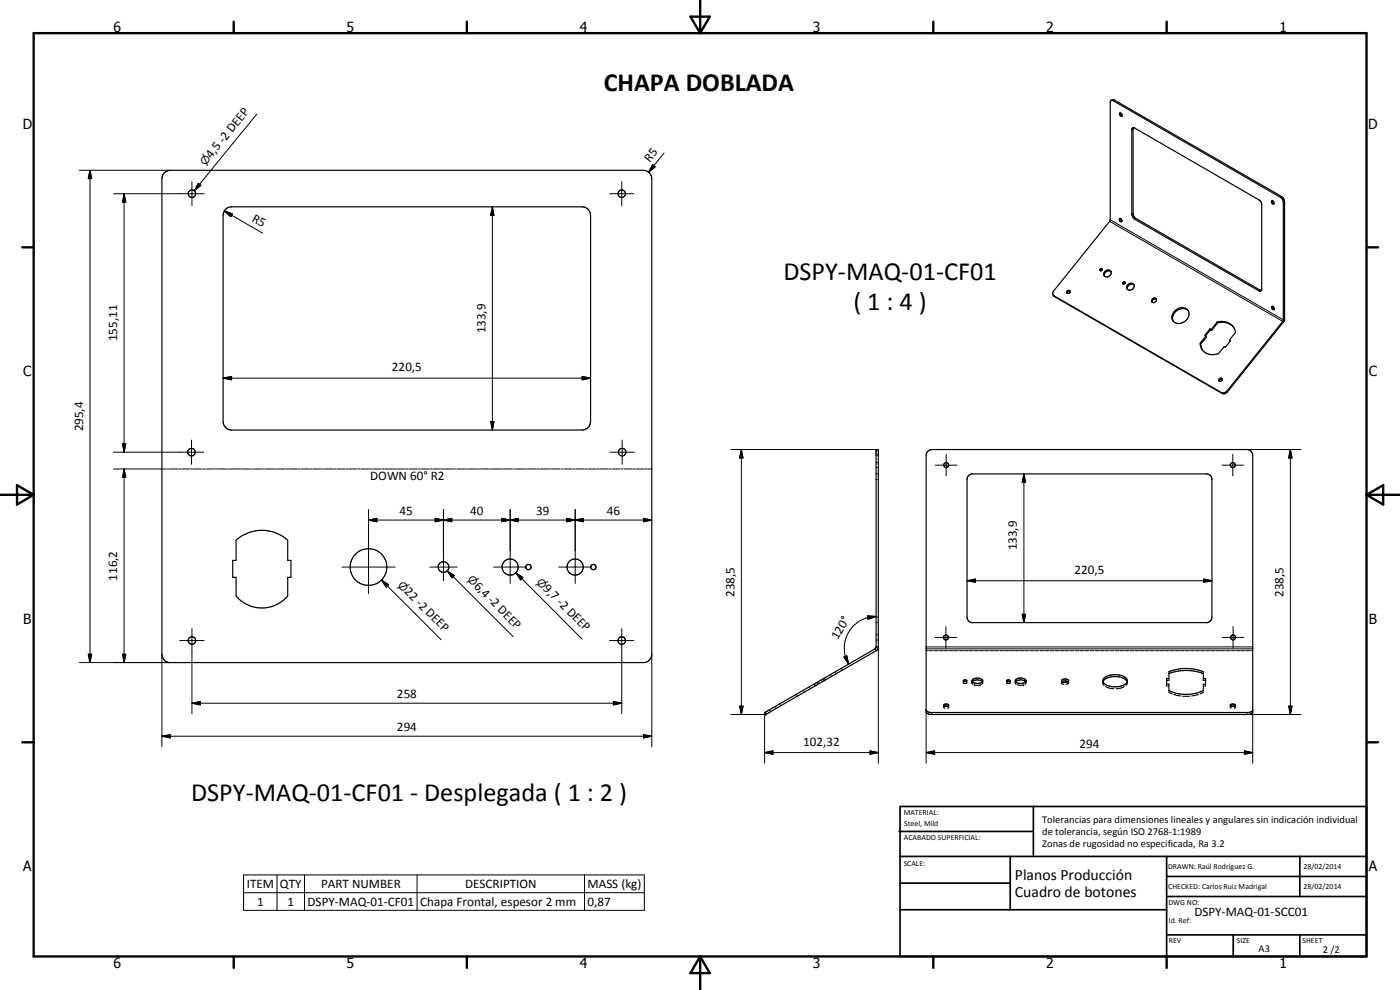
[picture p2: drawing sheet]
<svg xmlns="http://www.w3.org/2000/svg" width="420mm" height="297mm" viewBox="0 0 420 297" stroke-linecap="round" stroke-linejoin="round" font-family="sans-serif">
<g fill="none" stroke="#000" stroke-width=".35">
<path d="M333.3 30.2h.8l50.1 29 .8 .9 .1 36-16.9 21.2-.8 .6-.8-.1-50.3-29-.3-.5 .2-1 16.9-21zM333.4 30.1l.5-.2 .5 .1 50.2 29 .7 .9 .2 .6v35.6l-17.1 21.5a1.38 1.38 0 0 1-1.7 .4l-50.2-29-.4-.4M336 34a.51 .51 0 0 1 .7 .2 .51 .51 0 0 1-.2 .7l-.4-.3zM336.3 33.9l.5 .8M339.9 38.4h.7l37.7 22 .4 .9-.2 25.9-.2 .2-.5-.2-37.7-21.9-.4-1.1v-25.3zM340.1 38.3v26l.5 1 37.9 21.9M49 52.2l.7-.7 1.4-.4h142a2.59 2.59 0 0 1 2.5 2.5v142.7a2.57 2.57 0 0 1-2.1 2.5h-142.8a2.57 2.57 0 0 1-2.1-2.5v-142.7zM67.6 62.9l.8-.6 1.1-.2h105.2a2.51 2.51 0 0 1 2.5 2.5v61.9a2.59 2.59 0 0 1-2.5 2.5h-105.2a2.59 2.59 0 0 1-2.5-2.5v-61.9zM336 65.6a.55 .55 0 0 1 .6 .3 .55 .55 0 0 1-.1 .6l-.5-.4zM336.3 65.5l.1 .5 .3 .3M381.6 60.4a.57 .57 0 0 1 .6 .1 .57 .57 0 0 1 .1 .7l-.5-.1zM381.9 60.2l.5 .8"/>
<path d="M321.2 87.4h-.5l-.4 .6M330.1 80.7l.4-.1 .2 .5-.6 .1zM330.8 80.9h-.4l-.2 .3M331.5 81.5a1 1 0 0 1 1.5-.5 1 1 0 0 1 .3 1.5 1.03 1.03 0 0 1-1.3 .7 1.03 1.03 0 0 1-.7-1.3zM333.4 81.5a1.27 1.27 0 0 0-1.4 0 1.27 1.27 0 0 0-.5 1.3M337 84.7l.6-.1 .1 .3-.3 .3h-.4zM337.7 84.8l-.4 .1-.2 .3M338.4 85.5a1.05 1.05 0 0 1 1.8-.2 1.05 1.05 0 0 1-.7 1.7 .92 .92 0 0 1-1.2-.3 .92 .92 0 0 1 .1-1.2zM340.3 85.5a1.28 1.28 0 0 0-1.4 0 1.28 1.28 0 0 0-.5 1.3M345.7 89.8a.68 .68 0 0 1 1-.4 .68 .68 0 0 1 .2 1.1l-.4 .2a.6 .6 0 0 1-.8-.1 .6 .6 0 0 1 0-.8zM347 89.8a.87 .87 0 0 0-1.2 .9M352.5 93.3a2.38 2.38 0 0 1 2.4-1 2.38 2.38 0 0 1 1.9 1.6 2.92 2.92 0 0 1-1.6 2.8 2.92 2.92 0 0 1-3.2-.4l-.3-.6 .1-1z"/>
<path d="M356.6 93.3a2.87 2.87 0 0 0-3.4-.1 2.87 2.87 0 0 0-1.1 3.2M363.1 98.7l.4 .2M363.1 98.7l.2 .2M363.1 98.7l-1.5 1.9 .3 .2M363.3 98.9l.3 .2M363.3 98.9l-1.5 1.9M363.5 98.9l.1 .2M365.3 96.6l.2 .2M365.3 96.6a4.3 4.3 0 0 1 5.5 3.1l-1.8 2.3M365.3 96.6l-1.8 2.3M365.5 96.8a4.6 4.6 0 0 1 4.7 1.5M365.5 96.8l-1.9 2.3"/>
<path d="M381.7 91.9a.56 .56 0 0 1 .6 .4 .56 .56 0 0 1-.1 .6l-.5-.4zM382 91.9l.4 .8M360.2 103l.2 .2M360.4 103.2l.5 1.9M361.9 100.8l.2 .3-1.7 2.1M361.9 100.8l-1.7 2.2M366.8 113.7a.55 .55 0 0 0-.8-.1 .55 .55 0 0 0-.1 .7M366.8 113.7l-.1 .5-.8 .1M366.8 113.7a.61 .61 0 0 0-.9 .6M369 102l.2 .4M369 102l.3 .2-1.6 2-.3-.2-1.7 2.1a3.7 3.7 0 0 1-5.5-3.1M262.9 134.9h.7l-.1 59.7-.3 .5-33.4 19.3-.2-.7 33-19 .3-.4z"/>
<path d="M278.3 135.5l1.3-.6h94.7a1.8 1.8 0 0 1 1.7 1.4v77.4l-.3 .3-1.1 .4h-95.3a1.3 1.3 0 0 1-1.4-.9v-76.9zM290.8 142.6l.8-.4h70.8a1.7 1.7 0 0 1 1.3 1.6v41.4a1.7 1.7 0 0 1-1.3 1.6h-70.8l-.6-.2-.8-1.2v-41.8zM70.9 162.1a11.6 11.6 0 0 1 15.4 0v6h1v5.1h-1v5.6a10.1 10.1 0 0 1-15.4 0v-5.6h-1.1v-5.1h1.1zM229.5 213.8h.1M277.9 213l.4 .5 1 .3h95.3l1-.3 .4-.4M283.5 211.9l-.2-.2a.74 .74 0 0 1 .7-.5 .74 .74 0 0 1 .7 .5l-.3 .2M283.5 211.9h.9M289.1 204.2l1-.1a.5 .5 0 0 1-.5 .4 .5 .5 0 0 1-.5-.3zM291.8 204.5a2.46 2.46 0 0 1 3 0M291.8 203.9a2.13 2.13 0 0 1 3.1 .3 1.98 1.98 0 0 1-3.2 0zM302.2 204.1l1 .1a.58 .58 0 0 1-.5 .3 .58 .58 0 0 1-.6-.3zM304.8 204.5a2.46 2.46 0 0 1 3 0"/>
<path d="M304.8 203.9a2.2 2.2 0 0 1 3.1 .3 1.93 1.93 0 0 1-3.2 0zM318.7 204.5l.8-.2 1 .2M318.8 203.9l.2-.1a1.11 1.11 0 0 1 1.7 .6l-.5 .3h-1.1l-.5-.3zM331 204.5a4.8 4.8 0 0 1 5.5-1.3l1.3 .7 .5 .6M331.3 203.5a5.6 5.6 0 0 1 6.8 .2 1.41 1.41 0 0 1-1.1 2 5.4 5.4 0 0 1-6-1.1zM350.1 204.1h.7v-2.6a14.1 14.1 0 0 1 10.3 0v2.6h.7M350.8 202.1a14.1 14.1 0 0 1 10.3 0M350.8 203.6h-.7v1.7h.7v1.8a9.3 9.3 0 0 0 4.2 1.2h1.9a9.3 9.3 0 0 0 4.2-1.2v-1.8h.7v-1.7h-.7M369.5 211.9l-.3-.3a.8 .8 0 0 1 .8-.4 .8 .8 0 0 1 .7 .5l-.3 .2M369.5 211.9h.9"/>
<circle cx="57.6" cy="58.1" r="1.12"/>
<circle cx="186.6" cy="58.1" r="1.11"/>
<circle cx="320.6" cy="87.6" r=".49"/>
<circle cx="57.5" cy="135.7" r="1.13"/>
<circle cx="186.7" cy="135.7" r="1.12"/>
<circle cx="284" cy="139.5" r=".75"/>
<circle cx="370" cy="139.5" r=".76"/>
<circle cx="110.6" cy="170.1" r="5.5"/>
<circle cx="133.1" cy="170.1" r="1.6"/>
<circle cx="153.1" cy="170.1" r="2.42"/>
<circle cx="158.6" cy="170.1" r=".8"/>
<circle cx="172.6" cy="170.1" r="2.42"/>
<circle cx="178.1" cy="170.1" r=".8"/>
<circle cx="57.6" cy="192.2" r="1.13"/>
<circle cx="186.6" cy="192.2" r="1.13"/>
<circle cx="283.9" cy="191.2" r=".75"/>
<circle cx="370" cy="191.3" r=".76"/>
</g>
<g fill="none" stroke="#000" stroke-width=".3">
<path d="M77.1 34.2l-18.8 23M334.4 30l-.3 .2M340.1 38.7l-.4 .2M23.8 51.1h27.3M27 51.1l.5 2.5h-1zM27 51.1v147.7M34.1 58.1h27.1M37.2 58.1l.5 2.5h-.9zM37.2 58.1v77.6M57.6 54.5v7.2M59.5 55l.8 .6-2 1.6zM183 58.1h7.2"/>
<path d="M186.6 54.5v7.2M195.9 49.4l.7 .6-2 1.7zM199.3 45.9l-4.7 5.8M384.6 59l-.4 .2M67.3 63.3l2.4 .8-.5 .9zM67.3 63.3l11.5 6.6M69.5 64.6h.1M147.8 62.1l.4 2.5h-.9zM147.8 62.1v66.9M333 66.4l52.1 30.3M333.2 66l51.9 30 .4-.2M340.1 64l-.4 .2"/>
<path d="M340.9 65.6l-.3 .2M385.5 60.5l-.4 .2M316.3 88.8l.2 .2M378.2 87l-.4 .2M67 113.5l2.5-.6v1.1zM67 113.5h110.2M174.7 112.9l2.5 .6-2.5 .5zM366.6 117.8l.1 .2M368.2 117.3l.2 .3M34.1 135.7h27M36.8 133.2h.9l-.5 2.5zM57.5 132v7.3"/>
<path d="M147.3 126.5h.9l-.4 2.5zM183.1 135.7h7.3M186.7 132v7.3M219.3 134.9h43.6M222.5 134.9l.5 2.5h-1zM222.5 134.9v79.5M262.9 136.6h.7M262.9 138.8h.3M263.3 138.8h.3M280.7 139.6h6.5M284 136.3v6.5M366.7 139.6h6.5"/>
<path d="M370 136.3v6.5M374.3 134.9h16.1M387.3 134.9l.5 2.5h-1.1zM387.3 134.9v79.5M34.1 140.7h15.7M37.2 140.7l.5 2.5h-.9zM37.2 140.7v58.1M50.1 140.7h.6M51 140.7h2.4M53.7 140.7h.6M54.6 140.7h2.4M57.3 140.7h.6"/>
<path d="M58.2 140.7h2.3M60.9 140.7h.6M61.8 140.7h2.3M64.4 140.7h.7M65.3 140.7h2.4M68 140.7h.6M68.9 140.7h2.4M71.6 140.7h.6M72.5 140.7h2.4M75.2 140.7h.6M76.1 140.7h2.4M78.8 140.7h.6"/>
<path d="M79.7 140.7h2.4M82.4 140.7h.6M83.3 140.7h2.3M85.9 140.7h.7M86.8 140.7h2.4M89.5 140.7h.6M90.5 140.7h2.3M93.1 140.7h.6M94 140.7h2.4M96.7 140.7h.6M97.6 140.7h2.4M100.3 140.7h.6"/>
<path d="M101.2 140.7h2.4M103.9 140.7h.6M104.8 140.7h2.3M107.5 140.7h.6M108.4 140.7h2.3M110.6 156l2.5-.5v1zM110.6 152.9v25.2M110.6 156h85M111 140.7h.7M111.9 140.7h2.4M114.6 140.7h.6M115.5 140.7h2.4"/>
<path d="M118.2 140.7h.6M119.1 140.7h2.4M121.8 140.7h.6M122.7 140.7h2.4M125.4 140.7h.6M126.3 140.7h2.4M129 140.7h.6M129.9 140.7h2.3M130.6 155.5l2.5 .5-2.5 .5zM130.6 155.5l5 1v-1l-5 1zM132.5 140.7h.7M133.1 156l2.5-.5v1z"/>
<path d="M133.1 152.9v21.3M133.4 140.7h2.4M136.1 140.7h.6M137.1 140.7h2.3M139.7 140.7h.6M140.6 140.7h2.4M143.3 140.7h.6M144.2 140.7h2.4M146.9 140.7h.6M147.8 140.7h2.4M150.5 140.7h.6M150.6 155.5l2.5 .5-2.5 .5z"/>
<path d="M151.4 140.7h2.3M153.1 156l2.5-.5v1zM153.1 152.9v22.1M154.1 140.7h.6M155 140.7h2.3M157.6 140.7h.7M158.5 140.7h2.4M161.2 140.7h.6M162.1 140.7h2.4M164.8 140.7h.6M165.7 140.7h2.4M168.4 140.7h.6"/>
<path d="M169.3 140.7h2.4M170.1 155.5l2.5 .5-2.5 .5zM172 140.7h.6M172.6 156l2.5-.5v1zM172.6 152.9v22.1M172.9 140.7h2.4M175.6 140.7h.6M176.5 140.7h2.3M179.1 140.7h.7M180 140.7h2.4M182.7 140.7h.6M183.7 140.7h2.3"/>
<path d="M186.3 140.7h.6M187.2 140.7h2.4M189.9 140.7h.6M190.8 140.7h2.4M193.1 155.5l2.5 .5-2.5 .5zM193.5 140.7h.6M194.4 140.7h1.2M262.9 143.8h.3M262.9 142.2h.3M262.9 140.3h.3M263.3 143.8h.3M263.3 142.2h.3"/>
<path d="M263.3 140.3h.3M307.3 142.2l.5 2.5h-1zM307.3 142.2v44.6M102.6 170.1h16M114.5 174l2.1 1.4-.7 .7zM114.5 174l17.9 17.9M129 170.1h8.2M134.2 171.3l2.1 1.4-.6 .7zM134.2 171.3l19.8 19.7M148.2 170.1h9.8M154.8 171.8l2.1 1.5-.7 .7zM154.8 171.8l19.9 20"/>
<path d="M167.7 170.1h9.8M290.2 174.2l2.5-.5v1zM290.2 174.2h73.5M361.2 173.7l2.5 .5-2.5 .5zM23.8 198.8h27.3M26.5 196.3h1l-.5 2.5zM36.8 196.3h.9l-.5 2.5zM48.6 196.3v27.8M54 192.2h7.2M57.6 188.6v25.6M183 192.2h7.2M186.6 188.6v25.6"/>
<path d="M195.6 196.3v27.8M253.3 197.1l.9-.3 .5 2.5zM260.4 184.8l2.5 .2-2.4 .8zM262.6 194.7l.3 .5M262.9 185.2h.3M262.9 186.8h.3M262.9 194.1h.7v34.9M262.9 192h.3M262.9 190.5h.3M262.9 185a9.5 9.5 0 0 0-9.1 6.8l-.4 2.9a8.7 8.7 0 0 0 1.3 4.6M263.3 185.2h.3M263.3 186.8h.3"/>
<path d="M263.3 192h.3M263.3 190.5h.3M277.9 194.1h98.1M277.9 195.2h.7M277.9 194.7h98.1M278.9 195.2h1.2M280.4 195.2h1.2M280.6 191.3h6.5M281.9 195.2h1.2M283.4 195.2h1.2M283.9 188v6.5M284.9 195.2h1.2"/>
<path d="M286.4 195.2h1.2M287.9 195.2h1.2M289.4 195.2h1.2M290.9 195.2h1.2M292.4 195.2h1.3M294 195.2h1.2M295.5 195.2h1.2M297 195.2h1.2M298.5 195.2h1.2M300 195.2h1.2M301.5 195.2h1.2M303 195.2h1.2"/>
<path d="M304.5 195.2h1.2M306 195.2h1.2M306.8 184.3h1l-.5 2.5zM307.5 195.2h1.2M309 195.2h1.2M310.5 195.2h1.2M312.1 195.2h1.2M313.6 195.2h1.1M315 195.2h1.3M316.6 195.2h1.2M318.1 195.2h1.2M319.6 195.2h1.2"/>
<path d="M321.1 195.2h1.2M322.6 195.2h1.2M324.1 195.2h1.2M325.6 195.2h1.2M327.1 195.2h1.2M328.6 195.2h1.2M330.1 195.2h1.2M331.6 195.2h1.3M333.2 195.2h1.1M334.7 195.2h1.2M336.2 195.2h1.2M337.7 195.2h1.2"/>
<path d="M339.2 195.2h1.2M340.7 195.2h1.2M342.2 195.2h1.2M343.7 195.2h1.2M345.2 195.2h1.2M346.7 195.2h1.2M348.2 195.2h1.3M349.7 195.2h1.2M351.2 195.2h1.3M352.8 195.2h1.2M354.3 195.2h1.2M355.8 195.2h1.1"/>
<path d="M357.3 195.2h1.2M358.8 195.2h1.2M360.3 195.2h1.2M361.8 195.2h1.2M363.3 195.2h1.2M364.8 195.2h1.2M366.3 195.2h1.2M366.8 191.3h6.5M367.8 195.2h1.2M369.3 195.2h1.2M370.1 188v6.5M370.9 195.2h1.2"/>
<path d="M372.4 195.2h1.1M373.8 195.2h1.3M375.4 195.2h.6M57.6 211l2.5-.5v1zM57.6 211h129M184.1 210.5l2.5 .5-2.5 .5zM219.3 214.4h10.5M222 211.9h1l-.5 2.5zM229.5 213.8v15.2M230.9 213l.4 .5M232.7 212l.1 .2M232.9 212.3l.1 .3"/>
<path d="M234 211.2l.1 .2M234.2 211.6l.1 .2M239 208.3v.2M239.2 208.7l.1 .2M241 207.1l.1 .2M241.2 207.5l.2 .2M242.9 206.1l.1 .2M243.1 206.5l.1 .2M244.3 205.3l.1 .2M244.5 205.7l.1 .2M244.6 205.1l.2 .1M244.9 205.4l.1 .3"/>
<path d="M245.1 204.8l.1 .2M245.3 205.1l.1 .3M245.6 204.5l.1 .2M245.8 204.9l.1 .2M246.5 204l.1 .2M246.7 204.4l.1 .2M247 203.7l.1 .2M247.2 204.1l.1 .2M247.2 203.6l.1 .2M247.4 204l.2 .1M247.4 203.5l.2 .1M247.7 203.8l.1 .2"/>
<path d="M249.2 202.4l.1 .2M249.5 202.8v.2M250.7 201.5l.1 .3M250.9 202l.1 .1M252.4 200.6l.1 .2M252.6 201l.1 .2M277.9 213v16M279.6 213.8v.6M283.2 211.6v.2M283.5 211.9l-.3 .4 .3 .2M284.4 211.9l.3 .2-.3 .4M284.7 211.6v.2"/>
<path d="M284.7 212v.2M289.1 204.3v.2M289.1 204.6v.3M289.2 204.6l-.1 .3 .4 .2 .6-.1v-.4M290.1 204.6v.1M290.1 204.3v.2M291.7 204.9l.3 .4M291.7 204.3v.2M291.7 204.6v.3M291.8 204.5l-.1 .4M292.4 205.5h.1M292.4 205.5l.9 .2 .9-.2"/>
<path d="M294.2 205.5h.1M294.8 204.5l.1 .2M294.9 204.6l-.3 .7M294.9 204.3v.2M302.1 204.3v.2M302.1 204.6v.3M302.2 204.6l-.1 .2M303.1 204.6l.1 .2M303.2 204.6a.58 .58 0 0 1-.5 .5 .58 .58 0 0 1-.6-.3M303.2 204.3v.2M304.7 204.3v.2M304.7 204.6v.4l.3 .3"/>
<path d="M304.8 204.5l-.1 .2M305.4 205.5l.9 .2 .9-.2M307.2 205.5h.1M307.8 204.5l.1 .4M307.9 204.9l-.3 .4M307.9 204.3v.2M307.9 204.6v.3M318.6 204.3v.2M318.6 204.6l.2 .5 .5 .3M318.7 204.5l-.1 .3M320.5 204.5l.2 .3M320.7 204.6l-.2 .5-.6 .3"/>
<path d="M320.7 204.3v.2M331 204.3v.2M331 204.6v.6l.4 .5M331 204.5v.3M331.9 206l1.1 .5 1.3 .2M337.4 206l-1.2 .5-1.3 .2M338.3 204.3l-.1 .9-.3 .5M350.1 205.7l.2 .2M350.1 205.3v.2M350.6 205.9h.2M350.8 207.5v.2l1 .5M350.8 207.1v.2"/>
<path d="M352.2 208.4l2.2 .4M354.9 208.9h2.1M359.7 208.4l-2.1 .4M361.1 205.9h.2M361.1 207.5v.2l-.9 .5M361.1 207.1v.2M361.8 205.7l-.2 .2M361.8 205.3v.2M369.2 211.6v.2M369.2 212l.3 .5M369.5 211.9l-.3 .2M370.4 211.9l.3 .2-.3 .4"/>
<path d="M370.7 211.6v.2M370.7 212v.2M374.3 213.8v.6h16.1M376 213v16M386.7 211.9h1.1l-.5 2.5zM48.6 220.9l2.5-.5v1zM48.6 220.9h147M193.1 220.4l2.5 .5-2.5 .5zM229.5 225.8l2.5-.5v1zM229.5 225.8h34.1M261.1 225.3l2.5 .5-2.5 .5zM277.9 225.8l2.6-.5v1z"/>
<path d="M277.9 225.8h98.1M373.5 225.3l2.5 .5-2.5 .5zM73.1 262.5h120.3v10.6h-120.3zM73.1 267.8h120.3M83.1 262.5v10.6M91.4 262.5v10.6M125.2 262.5v10.6M175.4 262.5v10.6"/>
</g>
<circle cx="229.8" cy="214.4" r=".18" fill="#000"/>
<g fill="none" stroke="#000" stroke-width=".71">
<path d="M10.1 9.9h400v277.1h-400zM70.1 6.5v3.4M140.1 6.5v3.4M207.2 5h5.8l-2.9 4.9zM210.1 0v9.9M280.1 6.5v3.4M350.1 6.5v3.4M6.7 74.2h3.4M410.1 74.2h3.5M.1 148.5h10M5.1 145.6l5 2.9-5 2.9zM410.1 148.5h10"/>
<path d="M410.1 148.5l5-2.9v5.8zM6.7 222.7h3.4M410.1 222.7h3.5M70.1 287v3.4M140.1 287v3.4M210.1 287v10M210.1 287l2.9 5h-5.8zM280.1 287v3.4M350.1 287v3.4"/>
</g>
<g fill="none" stroke="#000" stroke-width=".51">
<path d="M269.8 249.5h40.3M270.1 242h140v45h-140zM270.1 257h140M303.2 257v16M310.1 242v15M350.1 257v30M390.1 257v12M270.1 265h33.1M270.1 273h80M350.1 269h60M350.1 263h60M350.1 280.5h60"/>
<path d="M370.1 280.5v6.5M390.1 280.5v6.5"/>
</g>
<g fill="#000">
<path d="M27 51.1l.5 2.5h-1zM59.5 55l.8 .6-2 1.6zM195.9 49.4l.7 .6-2 1.7zM37.2 58.1l.5 2.5h-.9zM67.3 63.3l2.4 .8-.5 .9zM147.8 62.1l.4 2.5h-.9zM67 113.5l2.5-.6v1.1zM174.7 112.9l2.5 .6-2.5 .5zM36.8 133.2h.9l-.5 2.5zM147.3 126.5h.9l-.4 2.5zM222.5 134.9l.5 2.5h-1zM387.3 134.9l.5 2.5h-1.1z"/>
<path d="M37.2 140.7l.5 2.5h-.9zM110.6 156l2.5-.5v1zM130.6 155.5l2.5 .5-2.5 .5zM133.1 156l2.5-.5v1zM150.6 155.5l2.5 .5-2.5 .5zM153.1 156l2.5-.5v1zM170.1 155.5l2.5 .5-2.5 .5zM172.6 156l2.5-.5v1zM193.1 155.5l2.5 .5-2.5 .5zM307.3 142.2l.5 2.5h-1zM114.5 174l2.1 1.4-.7 .7zM134.2 171.3l2.1 1.4-.6 .7z"/>
<path d="M154.8 171.8l2.1 1.5-.7 .7zM290.2 174.2l2.5-.5v1zM361.2 173.7l2.5 .5-2.5 .5zM26.5 196.3h1l-.5 2.5zM36.8 196.3h.9l-.5 2.5zM253.3 197.1l.9-.3 .5 2.5zM260.4 184.8l2.5 .2-2.4 .8zM306.8 184.3h1l-.5 2.5zM57.6 211l2.5-.5v1zM184.1 210.5l2.5 .5-2.5 .5zM222 211.9h1l-.5 2.5zM386.7 211.9h1.1l-.5 2.5z"/>
<path d="M48.6 220.9l2.5-.5v1zM193.1 220.4l2.5 .5-2.5 .5zM229.5 225.8l2.5-.5v1zM261.1 225.3l2.5 .5-2.5 .5zM277.9 225.8l2.6-.5v1zM373.5 225.3l2.5 .5-2.5 .5z"/>
</g>
<g font-size="7.9">
<text x="181.2" y="27.4">CHAPA DOBLADA</text>
<text x="235.1" y="84.2">DSPY-MAQ-01-CF01</text>
<text x="256.1" y="93.1">( 1 : 4 )</text>
<text x="57.4" y="240.3">DSPY-MAQ-01-CF01 - Desplegada ( 1 : 2 )</text>
</g>
<g font-size="4.7">
<text x="304.6" y="263.9">Planos Producción</text>
<text x="304.6" y="269.3">Cuadro de botones</text>
</g>
<g font-size="4.2">
<text x="34" y="9.6">6</text>
<text x="104" y="9.6">5</text>
<text x="174" y="9.6">4</text>
<text x="244" y="9.6">3</text>
<text x="314" y="9.6">2</text>
<text x="384" y="9.6">1</text>
<text x="6.8" y="38.7">D</text>
<text x="410.6" y="38.7">D</text>
<text x="7" y="112.9">C</text>
<text x="410.8" y="112.9">C</text>
<text x="7" y="187.1">B</text>
<text x="410.8" y="187.1">B</text>
<text x="7" y="261.4">A</text>
<text x="410.8" y="261.4">A</text>
<text x="34" y="290.4">6</text>
<text x="104" y="290.4">5</text>
<text x="174" y="290.4">4</text>
<text x="244" y="290.4">3</text>
<text x="314" y="290.4">2</text>
<text x="384" y="290.4">1</text>
</g>
<g font-size="3.9">
<text x="63.4" y="47.7" transform="rotate(-51 63.4 47.7)">4,5 -2 DEEP</text>
<text x="195" y="48.8" transform="rotate(-51 195 48.8)">R5</text>
<text x="75.4" y="66.2" transform="rotate(30 75.4 66.2)">R5</text>
<text x="145.7" y="100" transform="rotate(-90 145.7 100)">133,9</text>
<text x="35.2" y="102.4" transform="rotate(-90 35.2 102.4)">155,11</text>
<text x="117.6" y="111.4">220,5</text>
<text x="25" y="129.5" transform="rotate(-90 25 129.5)">295,4</text>
<text x="111.1" y="144.1">DOWN 60° R2</text>
<text x="119.9" y="154.5">45</text>
<text x="141.1" y="154.5">40</text>
<text x="160.9" y="154.5">39</text>
<text x="182.1" y="154.5">46</text>
<text x="305.2" y="165.1" transform="rotate(-90 305.2 165.1)">133,9</text>
<text x="322.5" y="172.1">220,5</text>
<text x="35.2" y="174.2" transform="rotate(-90 35.2 174.2)">116,2</text>
<text x="121.2" y="177.7" transform="rotate(45 121.2 177.7)">22 -2 DEEP</text>
<text x="142.1" y="176.1" transform="rotate(45 142.1 176.1)">6,4 -2 DEEP</text>
<text x="162.8" y="176.8" transform="rotate(45 162.8 176.8)">9,7 -2 DEEP</text>
<text x="220.4" y="179.1" transform="rotate(-90 220.4 179.1)">238,5</text>
<text x="385.2" y="179.1" transform="rotate(-90 385.2 179.1)">238,5</text>
<text x="251.5" y="192.2" transform="rotate(-60 251.5 192.2)">120°</text>
<text x="119.1" y="209.5">258</text>
<text x="119.1" y="219.4">294</text>
<text x="241.1" y="223.7">102,32</text>
<text x="324" y="224.3">294</text>
<text x="74" y="266.4">ITEM</text>
<text x="84" y="266.4">QTY</text>
<text x="96.4" y="266.4">PART NUMBER</text>
<text x="139.6" y="266.4">DESCRIPTION</text>
<text x="176.3" y="266.6">MASS (kg)</text>
<text x="77.2" y="271.8">1</text>
<text x="86.3" y="271.8">1</text>
<text x="92.3" y="271.8">DSPY-MAQ-01-CF01</text>
<text x="126.1" y="271.8">Chapa Frontal, espesor 2 mm</text>
<text x="176.3" y="271.8">0,87</text>
<text x="358.5" y="275">DSPY-MAQ-01-SCC01</text>
</g>
<g font-size="3.3">
<text x="61.7" y="49.8" transform="rotate(-51 61.7 49.8)">n</text>
<text x="119.2" y="175.7" transform="rotate(45 119.2 175.7)">n</text>
<text x="140.1" y="174.1" transform="rotate(45 140.1 174.1)">n</text>
<text x="160.9" y="174.8" transform="rotate(45 160.9 174.8)">n</text>
</g>
<g font-size="3.1">
<text x="312.7" y="246.8">Tolerancias para dimensiones lineales y angulares sin indicación individual</text>
<text x="312.7" y="250.4">de tolerancia, según ISO 2768-1:1989</text>
<text x="312.7" y="254">Zonas de rugosidad no especificada, Ra 3.2</text>
<text x="377.7" y="285.6">A3</text>
<text x="397" y="285.9">2 /2</text>
</g>
<g font-size="2.4">
<text x="271.2" y="244.4">MATERIAL:</text>
<text x="271.3" y="252">ACABADO SUPERFICIAL:</text>
<text x="271.4" y="247.9">Steel, Mild</text>
<text x="271.2" y="259.7">SCALE:</text>
<text x="350.6" y="260.8">DRAWN: Raúl Rodríguez G.</text>
<text x="391.2" y="260.6">28/02/2014</text>
<text x="350.6" y="266.9">CHECKED: Carlos Ruiz Madrigal</text>
<text x="391.2" y="266.7">28/02/2014</text>
<text x="350.6" y="271.4">DWG NO:</text>
<text x="350.8" y="276.9">Id. Ref:</text>
<text x="350.8" y="282.8">REV</text>
<text x="371.2" y="282.9">SIZE</text>
<text x="390.9" y="282.9">SHEET</text>
</g>
</svg>
